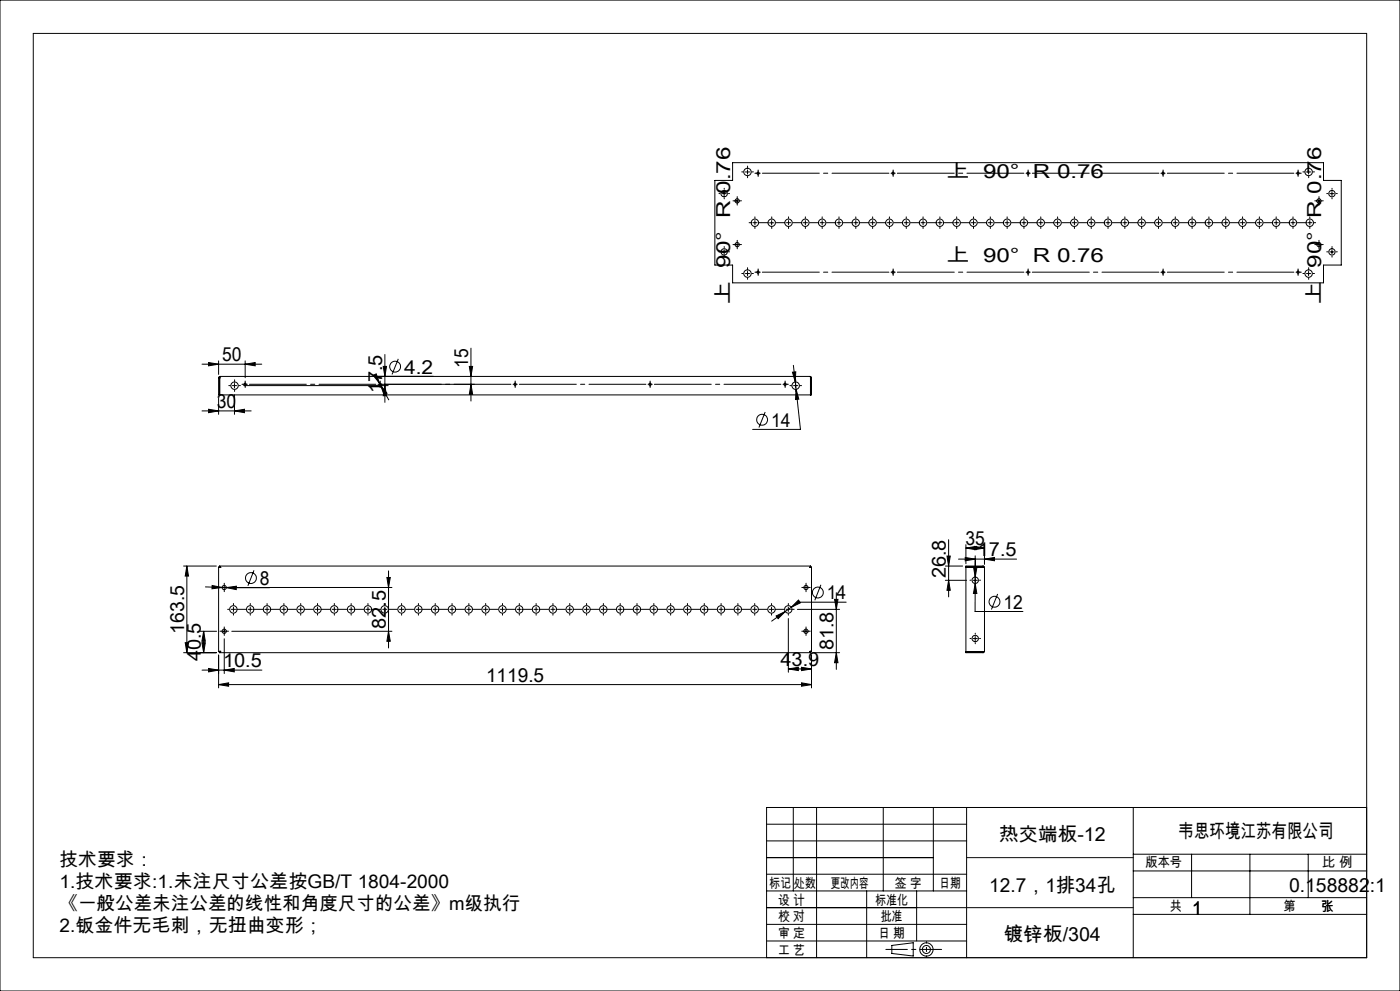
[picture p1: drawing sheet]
<svg xmlns="http://www.w3.org/2000/svg" width="420mm" height="297mm" viewBox="0 0 420 297" stroke-linecap="round" stroke-linejoin="round" font-family="sans-serif">
<g fill="none" stroke="#000" stroke-width=".3">
<path d="M0 0h420v297h-420zM214.5 54.1h5.3v-5.3h177.3v5.3h5.3v25.3h-5.3v5.4h-177.3v-5.4h-5.3zM216.6 58h1.3M217.2 57.4v1.3M221.2 59.6v1.3M223.6 51.5h1.3M224.3 50.9v1.3M348.3 51.9h1.2M348.9 51.3v1.3M391.9 51.5h1.3M392.6 50.9v1.3M395.7 59.6v1.3"/>
<path d="M399 58h1.2M399.6 57.4v1.3M216.6 75.5h1.3M217.2 74.9v1.2M220.5 73.3h1.3M220.5 60.2h1.3M221.2 72.7v1.2M230.9 66.8h1.2M231.5 66.1v1.3M395 73.3h1.3M395 60.2h1.3M395.7 72.7v1.2"/>
<path d="M399 75.5h1.2M399.6 74.9v1.2M223.6 82h1.3M224.3 81.3v1.3M348.3 81.6h1.2M348.9 81v1.2M391.9 82h1.3M392.6 81.3v1.3M60.6 109.1h17.9M62.6 108.7l3 .4-3 .5zM65.6 113.2v5.2h177.9v-5.2M65.6 119.4v4.8"/>
<path d="M65.6 113.2h.3M65.6 108.2v4M65.9 113.2v5.2M65.9 113.2h.1M66 112.8l-.1 .4M66 112.8l-.4 .4M66 112.8h177M69.7 115.6h1.3M70.3 114.9v1.3M70.3 118.3v5.9M73.1 115.6h43.4M73.6 109.1l3-.4v.9z"/>
<path d="M73.6 108.2v5M112 112.5l.9-.5 1 2.9zM112.7 112.8l1.2 2.1M113.4 115.2h28.9M113.9 114.9l.3 .6M114 114.5v1.3M114.2 115.5l1.9 2.4-.9 .5zM114.2 115.5l2.4 4.3M115 109.8h1l-.5 3zM115.5 115.6l.5 3h-1zM115.5 106.3v14.3M119.5 107.6l-1.9 4.6"/>
<path d="M140.8 109.8h1l-.5 3zM141.3 115.2l.5 3h-1zM141.3 104.3v15.9M237.7 111.5l1-.1-.1 3.1zM238 109.5l.6 5M238.1 115.6h1.2M238.6 114.5l.2 2.2M238.7 114.9v1.3M238.8 116.7l.8 2.9-.9 .1zM238.8 116.7l1.3 12h-14.3M243 112.8l.1 .4M243 112.8l.5 .4"/>
<path d="M243.1 113.2v5.2M243.1 113.2h.1M243.2 113.2h.3M60.6 123.2h14.8M62.6 122.7l3 .5-3 .5zM70.3 123.2l3-.5v1zM229.6 123.5l-1.9 4.6M55.1 169.6h9.8M56.1 169.6l.5 3h-1zM56.1 169.6v26M61.6 175.9l5 .2M63.6 175.5l3 .6-3 .4z"/>
<path d="M65.6 170l.4 .1M65.6 170v25.3M65.6 170h.3M65.9 169.6l.1 .5M65.9 170l.1 .1M65.9 169.9l.1 .2M65.9 169.6h177.2M65.9 169.6v.3M66 170.1h.1M66.6 176.1h1.3M67.3 175.4v1.3M67.9 176.1l3-.4v1z"/>
<path d="M67.9 176.1h13M69.5 176.1h48.1M76.2 170.9l-1.8 4.7M116.1 173.1h1l-.5 3zM116.6 171.1v23.1M241.2 176.1h1.2M241.8 175.4v1.3M243 170.1h.1M243.1 169.6l-.1 .5M243.1 169.9l-.1 .2M243.1 169.6v.3M243.2 170l-.2 .1"/>
<path d="M243.2 170h.3M243.5 170l-.5 .1M243.5 170v25.3M246.3 175.3l-1.9 4.6M250.4 179.6h1l-.5 3zM250.9 177.6v23M283.6 173.9h6.4M283.6 169.6h5.2M284.1 166.6h1l-.5 3zM284.6 161.7v17.2M284.6 173.9l.5 3h-1zM287.5 167.6h17.5"/>
<path d="M289.6 167.1l3 .5-3 .5zM289.8 164.2l3-.4v.9zM289.8 163.2v5.7M289.8 164.2h5.5M289.8 169.9h5.1M291.9 173.9h1.3M292.1 170h1l-.5 3zM292.3 163.8l3 .4-3 .5zM292.6 174.9l.5 3h-1.1zM292.6 166.6v4.7M292.6 173v1.9M292.6 174.9l-.1 8.4h14.4"/>
<path d="M292.6 168v5M294.9 170h.1M294.9 170l.4 .1M294.9 169.9l.1 .1M294.9 169.6l.4 .5M294.9 169.6h-5.1v26h5.1M294.9 169.6v.3M295.3 163.2v5.9M295.3 170.1v25.1M295.3 167.6l3-.5v1zM299.3 178l-1.9 4.7M55.1 195.6h9.8"/>
<path d="M55.6 192.6h1l-.5 3zM60.1 189.2h4.9M60.6 192.6h1l-.5 3zM61.1 189.2l.5 3h-1zM61.1 189.2v6.4M65.6 196.3v9.9M65.6 195.3h.3M65.9 195.6h177.2M65.9 195.3v.3M66 195.2l-.4 .1M66 195.2l-.1 .1M66 195.2l-.1 .4"/>
<path d="M66 195.2h.1M66.6 189.2h1.3M67.3 188.6v1.2M67.3 191.4v10.5M69.5 189.2h48.1M116.6 189.2l.5 3h-1zM230.8 182.6h1.3M231.5 182v1.3M232.8 184.6l2.8-1.3-2.2 2.1zM235.6 183.3l-4.1 2.9M236.5 185.4v16.1M237.4 182l2.1-2.2 .6 .9z"/>
<path d="M239.2 182.6h12.7M240.5 200l3 .5-3 .5zM241.2 189.2h1.2M241.8 188.6v1.2M243 195.2l.5 .1M243 195.2l.1 .4M243 195.2l.1 .1M243 195.2l.2 .1M243 195.2h.1M243.1 195.3v.3M243.2 195.3h.3M243.5 196.3v9.9"/>
<path d="M244.2 195.6h7.7M250.9 195.6l.5 3h-1zM253.9 180.5h-14.4l-3.9 2.8M289.8 195.3h5.1M291.9 191.4h1.3M292.6 190.7v1.3M294.9 195.3h.1M294.9 195.3v.3M295 195.3h-.1M295.3 195.2l-.4 .1M295.3 195.2l-.4 .4M60.6 200.8h18"/>
<path d="M62.6 200.3l3 .5-3 .6zM65.6 205.2l3-.6v1.1zM65.6 205.2h177.9M67.3 200.8l3-.5v1.1zM236.5 200.5l3-.5v1zM236.5 200.5h7M240.5 204.6l3 .6-3 .5zM230 257h50M230 252h60M230 247h60M230 242h180v45h-180zM238 242v25"/>
<path d="M245 242v45M265 242v25M280 242v25M290 242v45M340 242v45M340 256h70M357.5 256v13M375 256v18M392.5 256v13M230 277h60M230 272h60M230 262h60"/>
<path d="M230 267h60M260 267v20M275 267v15M340 274h70M340 269h70M340 261h70M230 282h60M267.5 283.3l6.5-.8v4l-6.5-.8z"/>
<circle cx="217.3" cy="58" r=".95"/>
<circle cx="224.2" cy="51.5" r="1.12"/>
<circle cx="227.4" cy="51.9" r=".33"/>
<circle cx="267.9" cy="51.9" r=".33"/>
<circle cx="308.4" cy="51.9" r=".33"/>
<circle cx="348.9" cy="51.9" r=".33"/>
<circle cx="389.4" cy="51.9" r=".33"/>
<circle cx="392.6" cy="51.5" r="1.12"/>
<circle cx="399.6" cy="58" r=".95"/>
<circle cx="217.3" cy="75.5" r=".96"/>
<circle cx="221.2" cy="73.3" r=".63"/>
<circle cx="221.2" cy="60.2" r=".63"/>
<circle cx="226.5" cy="66.8" r="1.11"/>
<circle cx="231.5" cy="66.8" r="1.11"/>
<circle cx="236.6" cy="66.8" r="1.11"/>
<circle cx="241.6" cy="66.8" r="1.11"/>
<circle cx="246.6" cy="66.8" r="1.11"/>
<circle cx="251.7" cy="66.8" r="1.11"/>
<circle cx="256.7" cy="66.8" r="1.11"/>
<circle cx="261.8" cy="66.8" r="1.11"/>
<circle cx="266.8" cy="66.8" r="1.11"/>
<circle cx="271.9" cy="66.8" r="1.11"/>
<circle cx="276.9" cy="66.8" r="1.11"/>
<circle cx="282" cy="66.8" r="1.11"/>
<circle cx="287" cy="66.8" r="1.11"/>
<circle cx="292" cy="66.8" r="1.11"/>
<circle cx="297.1" cy="66.8" r="1.11"/>
<circle cx="302.1" cy="66.8" r="1.11"/>
<circle cx="307.2" cy="66.8" r="1.11"/>
<circle cx="312.2" cy="66.8" r="1.11"/>
<circle cx="317.3" cy="66.8" r="1.11"/>
<circle cx="322.3" cy="66.8" r="1.11"/>
<circle cx="327.4" cy="66.8" r="1.11"/>
<circle cx="332.4" cy="66.8" r="1.11"/>
<circle cx="337.4" cy="66.8" r="1.11"/>
<circle cx="342.5" cy="66.8" r="1.11"/>
<circle cx="347.5" cy="66.8" r="1.11"/>
<circle cx="352.6" cy="66.8" r="1.11"/>
<circle cx="357.6" cy="66.8" r="1.11"/>
<circle cx="362.7" cy="66.8" r="1.11"/>
<circle cx="367.7" cy="66.8" r="1.11"/>
<circle cx="372.8" cy="66.8" r="1.11"/>
<circle cx="377.8" cy="66.8" r="1.11"/>
<circle cx="382.9" cy="66.8" r="1.11"/>
<circle cx="387.9" cy="66.8" r="1.11"/>
<circle cx="392.9" cy="66.8" r="1.11"/>
<circle cx="395.7" cy="73.3" r=".63"/>
<circle cx="395.7" cy="60.2" r=".63"/>
<circle cx="399.6" cy="75.5" r=".96"/>
<circle cx="224.2" cy="82" r="1.11"/>
<circle cx="227.4" cy="81.6" r=".34"/>
<circle cx="267.9" cy="81.6" r=".34"/>
<circle cx="308.4" cy="81.6" r=".34"/>
<circle cx="348.9" cy="81.6" r=".34"/>
<circle cx="389.4" cy="81.6" r=".34"/>
<circle cx="392.6" cy="82" r="1.11"/>
<circle cx="70.4" cy="115.6" r="1.11"/>
<circle cx="73.5" cy="115.2" r=".33"/>
<circle cx="114" cy="115.2" r=".33"/>
<circle cx="118.5" cy="109.9" r="1.63"/>
<circle cx="154.5" cy="115.2" r=".33"/>
<circle cx="195" cy="115.2" r=".34"/>
<circle cx="235.5" cy="115.2" r=".34"/>
<circle cx="238.7" cy="115.6" r="1.11"/>
<circle cx="228.6" cy="125.8" r="1.63"/>
<circle cx="67.3" cy="176.1" r=".63"/>
<circle cx="75.3" cy="173.2" r="1.63"/>
<circle cx="241.8" cy="176.1" r=".63"/>
<circle cx="245.4" cy="177.6" r="1.63"/>
<circle cx="292.6" cy="173.9" r=".96"/>
<circle cx="67.3" cy="189.2" r=".63"/>
<circle cx="70" cy="182.6" r="1.11"/>
<circle cx="75.1" cy="182.6" r="1.11"/>
<circle cx="80.1" cy="182.6" r="1.11"/>
<circle cx="85.1" cy="182.6" r="1.11"/>
<circle cx="90.2" cy="182.6" r="1.11"/>
<circle cx="95.2" cy="182.6" r="1.11"/>
<circle cx="100.3" cy="182.6" r="1.11"/>
<circle cx="105.3" cy="182.6" r="1.11"/>
<circle cx="110.4" cy="182.6" r="1.11"/>
<circle cx="115.4" cy="182.6" r="1.11"/>
<circle cx="120.5" cy="182.6" r="1.11"/>
<circle cx="125.5" cy="182.6" r="1.11"/>
<circle cx="130.5" cy="182.6" r="1.11"/>
<circle cx="135.6" cy="182.6" r="1.11"/>
<circle cx="140.6" cy="182.6" r="1.11"/>
<circle cx="145.7" cy="182.6" r="1.11"/>
<circle cx="150.7" cy="182.6" r="1.11"/>
<circle cx="155.8" cy="182.6" r="1.11"/>
<circle cx="160.8" cy="182.6" r="1.11"/>
<circle cx="165.9" cy="182.6" r="1.11"/>
<circle cx="170.9" cy="182.6" r="1.11"/>
<circle cx="175.9" cy="182.6" r="1.11"/>
<circle cx="181" cy="182.6" r="1.11"/>
<circle cx="186" cy="182.6" r="1.11"/>
<circle cx="191.1" cy="182.6" r="1.11"/>
<circle cx="196.1" cy="182.6" r="1.11"/>
<circle cx="201.2" cy="182.6" r="1.11"/>
<circle cx="206.2" cy="182.6" r="1.11"/>
<circle cx="211.3" cy="182.6" r="1.11"/>
<circle cx="216.3" cy="182.6" r="1.11"/>
<circle cx="221.4" cy="182.6" r="1.11"/>
<circle cx="226.4" cy="182.6" r="1.11"/>
<circle cx="231.4" cy="182.6" r="1.11"/>
<circle cx="236.5" cy="182.6" r="1.11"/>
<circle cx="241.8" cy="189.2" r=".63"/>
<circle cx="292.6" cy="191.4" r=".97"/>
<circle cx="298.4" cy="180.3" r="1.63"/>
<circle cx="277.9" cy="284.6" r="2"/>
<circle cx="277.9" cy="284.6" r="1.22"/>
</g>
<g fill="none" stroke="#000" stroke-width=".3" stroke-dasharray="30.5 1.3 1.3 1.3">
<path d="M216 58h-.3M217.3 56.7v-.3M217.3 59.3v.3M218.5 58h.4M221.2 59.6v-.7M223 51.5h-.5M224.3 50.2v-.4M224.3 52.8v.5M225.5 51.5h.5M226.8 51.9h-.3M227.4 51.9v-.6M227.4 51.9h-.6"/>
<path d="M227.4 51.9v.6M227.4 51.9h.7M227.4 51.3v-.4M227.4 52.5v.4M267.9 51.9v-.6M267.9 51.9h-.6M267.9 51.9v.6M267.9 51.9h.7M267.9 51.3v-.4M267.9 52.5v.4M308.4 51.9v-.6M308.4 51.9h-.6"/>
<path d="M308.4 51.9v.6M308.4 51.9h.7M308.4 51.3v-.4M308.4 52.5v.4M348.9 51.3v-.4M348.9 52.5v.4M389.4 51.9v-.6M389.4 51.9h-.6M389.4 51.9v.6M389.4 51.9h.7M389.4 51.3v-.4M389.4 52.5v.4"/>
<path d="M390.1 51.9h.3M391.3 51.5h-.4M392.6 50.2v-.4M392.6 52.8v.5M393.9 51.5h.4M395.7 59.6v-.7M398.3 58h-.3M399.6 56.7v-.3M399.6 59.3v.3M400.9 58h.3M216 75.5h-.3M217.3 74.2v-.3"/>
<path d="M217.3 76.7v.4M218.5 75.5h.4M220.5 73.3h-.6M220.5 60.2h-.6M221.2 72.7v-.7M221.2 73.9v.7M221.2 60.8v.7M221.8 73.3h.6M221.8 60.2h.6M225.2 66.7h-.5M226.5 66.7v-.6M226.5 66.7h-.7"/>
<path d="M226.5 66.7v.7M226.5 66.7h.6M226.5 65.5v-.5M226.5 68v.5M227.7 66.7h2.5M231.5 65.5v-.5M231.5 68v.5M232.8 66.7h2.5M236.6 66.7v-.6M236.6 66.7h-.7M236.6 66.7v.7M236.6 66.7h.6"/>
<path d="M236.6 65.5v-.5M236.6 68v.5M237.8 66.7h2.5M241.6 66.7v-.6M241.6 66.7h-.6M241.6 66.7v.7M241.6 66.7h.6M241.6 65.5v-.5M241.6 68v.5M242.9 66.7h2.5M246.7 66.7v-.6M246.7 66.7h-.7"/>
<path d="M246.7 66.7v.7M246.7 66.7h.6M246.7 65.5v-.5M246.7 68v.5M247.9 66.7h2.5M251.7 66.7v-.6M251.7 66.7h-.6M251.7 66.7v.7M251.7 66.7h.6M251.7 65.5v-.5M251.7 68v.5M253 66.7h2.5"/>
<path d="M256.7 66.7v-.6M256.7 66.7h-.6M256.7 66.7v.7M256.7 66.7h.7M256.7 65.5v-.5M256.7 68v.5M258 66.7h2.5M261.8 66.7v-.6M261.8 66.7h-.6M261.8 66.7v.7M261.8 66.7h.6M261.8 65.5v-.5"/>
<path d="M261.8 68v.5M263.1 66.7h2.5M266.8 66.7v-.6M266.8 66.7h-.6M266.8 66.7v.7M266.8 66.7h.7M266.8 65.5v-.5M266.8 68v.5M268.1 66.7h2.5M271.9 66.7v-.6M271.9 66.7h-.7M271.9 66.7v.7"/>
<path d="M271.9 66.7h.6M271.9 65.5v-.5M271.9 68v.5M273.1 66.7h2.5M276.9 66.7v-.6M276.9 66.7h-.6M276.9 66.7v.7M276.9 66.7h.7M276.9 65.5v-.5M276.9 68v.5M278.2 66.7h2.5M282 66.7v-.6"/>
<path d="M282 66.7h-.7M282 66.7v.7M282 66.7h.6M282 65.5v-.5M282 68v.5M283.2 66.7h2.5M287 66.7v-.6M287 66.7h-.6M287 66.7v.7M287 66.7h.6M287 65.5v-.5M287 68v.5"/>
<path d="M288.3 66.7h2.5M292.1 66.7v-.6M292.1 66.7h-.7M292.1 66.7v.7M292.1 66.7h.6M292.1 65.5v-.5M292.1 68v.5M293.3 66.7h2.5M297.1 66.7v-.6M297.1 66.7h-.6M297.1 66.7v.7M297.1 66.7h.6"/>
<path d="M297.1 65.5v-.5M297.1 68v.5M298.4 66.7h2.5M302.1 66.7v-.6M302.1 66.7h-.6M302.1 66.7v.7M302.1 66.7h.7M302.1 65.5v-.5M302.1 68v.5M303.4 66.7h2.5M307.2 66.7v-.6M307.2 66.7h-.6"/>
<path d="M307.2 66.7v.7M307.2 66.7h.6M307.2 65.5v-.5M307.2 68v.5M308.5 66.7h2.5M312.2 66.7v-.6M312.2 66.7h-.6M312.2 66.7v.7M312.2 66.7h.7M312.2 65.5v-.5M312.2 68v.5M313.5 66.7h2.5"/>
<path d="M317.3 66.7v-.6M317.3 66.7h-.7M317.3 66.7v.7M317.3 66.7h.6M317.3 65.5v-.5M317.3 68v.5M318.5 66.7h2.5M322.3 66.7v-.6M322.3 66.7h-.6M322.3 66.7v.7M322.3 66.7h.7M322.3 65.5v-.5"/>
<path d="M322.3 68v.5M323.6 66.7h2.5M327.4 66.7v-.6M327.4 66.7h-.7M327.4 66.7v.7M327.4 66.7h.6M327.4 65.5v-.5M327.4 68v.5M328.6 66.7h2.5M332.4 66.7v-.6M332.4 66.7h-.6M332.4 66.7v.7"/>
<path d="M332.4 66.7h.6M332.4 65.5v-.5M332.4 68v.5M333.7 66.7h2.5M337.5 66.7v-.6M337.5 66.7h-.7M337.5 66.7v.7M337.5 66.7h.6M337.5 65.5v-.5M337.5 68v.5M338.7 66.7h2.5M342.5 66.7v-.6"/>
<path d="M342.5 66.7h-.6M342.5 66.7v.7M342.5 66.7h.6M342.5 65.5v-.5M342.5 68v.5M343.8 66.7h2.5M347.5 66.7v-.6M347.5 66.7h-.6M347.5 66.7v.7M347.5 66.7h.7M347.5 65.5v-.5M347.5 68v.5"/>
<path d="M348.8 66.7h2.5M352.6 66.7v-.6M352.6 66.7h-.6M352.6 66.7v.7M352.6 66.7h.6M352.6 65.5v-.5M352.6 68v.5M353.9 66.7h2.5M357.6 66.7v-.6M357.6 66.7h-.6M357.6 66.7v.7M357.6 66.7h.7"/>
<path d="M357.6 65.5v-.5M357.6 68v.5M358.9 66.7h2.5M362.7 66.7v-.6M362.7 66.7h-.7M362.7 66.7v.7M362.7 66.7h.6M362.7 65.5v-.5M362.7 68v.5M363.9 66.7h2.6M367.7 66.7v-.6M367.7 66.7h-.6"/>
<path d="M367.7 66.7v.7M367.7 66.7h.7M367.7 65.5v-.5M367.7 68v.5M369 66.7h2.5M372.8 66.7v-.6M372.8 66.7h-.7M372.8 66.7v.7M372.8 66.7h.6M372.8 65.5v-.5M372.8 68v.5M374 66.7h2.5"/>
<path d="M377.8 66.7v-.6M377.8 66.7h-.6M377.8 66.7v.7M377.8 66.7h.6M377.8 65.5v-.5M377.8 68v.5M379.1 66.7h2.5M382.9 66.7v-.6M382.9 66.7h-.7M382.9 66.7v.7M382.9 66.7h.6M382.9 65.5v-.5"/>
<path d="M382.9 68v.5M384.1 66.7h2.5M387.9 66.7v-.6M387.9 66.7h-.6M387.9 66.7v.7M387.9 66.7h.6M387.9 65.5v-.5M387.9 68v.5M389.2 66.7h2.5M392.9 66.7v-.6M392.9 66.7h-.6M392.9 66.7v.7"/>
<path d="M392.9 66.7h.7M392.9 65.5v-.5M392.9 68v.5M394.2 66.7h.5M395.1 73.3h-.7M395.1 60.2h-.7M395.7 72.7v-.7M395.7 73.9v.7M395.7 60.8v.7M396.3 73.3h.7M396.3 60.2h.7M398.3 75.5h-.3"/>
<path d="M399.6 74.2v-.3M399.6 76.7v.4M400.9 75.5h.3M223 82h-.5M224.3 80.7v-.5M224.3 83.2v.5M225.5 82h.5M226.8 81.6h-.3M227.4 81.6v-.7M227.4 81.6h-.6M227.4 81.6v.6M227.4 81.6h.7"/>
<path d="M227.4 80.9v-.3M227.4 82.2v.3M267.9 81.6v-.7M267.9 81.6h-.6M267.9 81.6v.6M267.9 81.6h.7M267.9 80.9v-.3M267.9 82.2v.3M308.4 81.6v-.7M308.4 81.6h-.6M308.4 81.6v.6M308.4 81.6h.7"/>
<path d="M308.4 80.9v-.3M308.4 82.2v.3M348.9 80.9v-.3M348.9 82.2v.3M389.4 81.6v-.7M389.4 81.6h-.6M389.4 81.6v.6M389.4 81.6h.7M389.4 80.9v-.3M389.4 82.2v.3M390.1 81.6h.3M391.3 82h-.4"/>
<path d="M392.6 80.7v-.5M392.6 83.2v.5M393.9 82h.4M69.1 115.6h-.5M70.4 114.3v-.5M70.4 116.8v.5M71.6 115.6h.5M72.9 115.2h-.3M73.6 115.2v-.7M73.6 115.2h-.7M73.6 115.2v.6M73.6 115.2h.6"/>
<path d="M73.6 114.5v-.3M73.6 115.8v.3M114 114.5v-.3M114 115.8v.3M154.5 115.2v-.7M154.5 115.2h-.6M154.5 115.2v.6M154.5 115.2h.7M154.5 114.5v-.3M154.5 115.8v.3M195 115.2v-.7M195 115.2h-.6"/>
<path d="M195 115.2v.6M195 115.2h.7M195 114.5v-.3M195 115.8v.3M235.5 115.2v-.7M235.5 115.2h-.6M235.5 115.2v.6M235.5 115.2h.7M235.5 114.5v-.3M235.5 115.8v.3M236.2 115.2h.3M237.4 115.6h-.4"/>
<path d="M238.7 114.3v-.5M238.7 116.8v.5M240 115.6h.5M66.6 176.1h-.6M67.3 175.4v-.6M67.3 176.7v.6M67.9 176.1h.7M241.2 176.1h-.7M241.8 175.4v-.6M241.8 176.7v.6M242.4 176.1h.7M291.3 173.9h-.3"/>
<path d="M292.6 172.6v-.3M292.6 175.2v.3M293.9 173.9h.3M66.6 189.2h-.6M67.3 188.5v-.6M67.3 189.8v.6M67.9 189.2h.7M68.8 182.6h-.5M70 182.6v-.6M70 182.6h-.6M70 182.6v.7M70 182.6h.7"/>
<path d="M70 181.3v-.4M70 183.9v.5M71.3 182.6h2.5M75.1 182.6v-.6M75.1 182.6h-.7M75.1 182.6v.7M75.1 182.6h.6M75.1 181.3v-.4M75.1 183.9v.5M76.4 182.6h2.5M80.1 182.6v-.6M80.1 182.6h-.6"/>
<path d="M80.1 182.6v.7M80.1 182.6h.7M80.1 181.3v-.4M80.1 183.9v.5M81.4 182.6h2.5M85.2 182.6v-.6M85.2 182.6h-.7M85.2 182.6v.7M85.2 182.6h.6M85.2 181.3v-.4M85.2 183.9v.5M86.4 182.6h2.5"/>
<path d="M90.2 182.6v-.6M90.2 182.6h-.6M90.2 182.6v.7M90.2 182.6h.6M90.2 181.3v-.4M90.2 183.9v.5M91.5 182.6h2.5M95.3 182.6v-.6M95.3 182.6h-.7M95.3 182.6v.7M95.3 182.6h.6M95.3 181.3v-.4"/>
<path d="M95.3 183.9v.5M96.5 182.6h2.5M100.3 182.6v-.6M100.3 182.6h-.6M100.3 182.6v.7M100.3 182.6h.6M100.3 181.3v-.4M100.3 183.9v.5M101.6 182.6h2.5M105.3 182.6v-.6M105.3 182.6h-.6M105.3 182.6v.7"/>
<path d="M105.3 182.6h.7M105.3 181.3v-.4M105.3 183.9v.5M106.6 182.6h2.5M110.4 182.6v-.6M110.4 182.6h-.6M110.4 182.6v.7M110.4 182.6h.6M110.4 181.3v-.4M110.4 183.9v.5M111.7 182.6h2.5M115.4 182.6v-.6"/>
<path d="M115.4 182.6h-.6M115.4 182.6v.7M115.4 182.6h.7M115.4 181.3v-.4M115.4 183.9v.5M116.7 182.6h2.5M120.5 182.6v-.6M120.5 182.6h-.7M120.5 182.6v.7M120.5 182.6h.6M120.5 181.3v-.4M120.5 183.9v.5"/>
<path d="M121.8 182.6h2.5M125.5 182.6v-.6M125.5 182.6h-.6M125.5 182.6v.7M125.5 182.6h.7M125.5 181.3v-.4M125.5 183.9v.5M126.8 182.6h2.5M130.6 182.6v-.6M130.6 182.6h-.7M130.6 182.6v.7M130.6 182.6h.6"/>
<path d="M130.6 181.3v-.4M130.6 183.9v.5M131.8 182.6h2.5M135.6 182.6v-.6M135.6 182.6h-.6M135.6 182.6v.7M135.6 182.6h.6M135.6 181.3v-.4M135.6 183.9v.5M136.9 182.6h2.5M140.7 182.6v-.6M140.7 182.6h-.7"/>
<path d="M140.7 182.6v.7M140.7 182.6h.6M140.7 181.3v-.4M140.7 183.9v.5M141.9 182.6h2.5M145.7 182.6v-.6M145.7 182.6h-.6M145.7 182.6v.7M145.7 182.6h.6M145.7 181.3v-.4M145.7 183.9v.5M147 182.6h2.5"/>
<path d="M150.7 182.6v-.6M150.7 182.6h-.6M150.7 182.6v.7M150.7 182.6h.7M150.7 181.3v-.4M150.7 183.9v.5M152 182.6h2.5M155.8 182.6v-.6M155.8 182.6h-.6M155.8 182.6v.7M155.8 182.6h.6M155.8 181.3v-.4"/>
<path d="M155.8 183.9v.5M157.1 182.6h2.5M160.8 182.6v-.6M160.8 182.6h-.6M160.8 182.6v.7M160.8 182.6h.7M160.8 181.3v-.4M160.8 183.9v.5M162.1 182.6h2.5M165.9 182.6v-.6M165.9 182.6h-.7M165.9 182.6v.7"/>
<path d="M165.9 182.6h.6M165.9 181.3v-.4M165.9 183.9v.5M167.2 182.6h2.5M170.9 182.6v-.6M170.9 182.6h-.6M170.9 182.6v.7M170.9 182.6h.7M170.9 181.3v-.4M170.9 183.9v.5M172.2 182.6h2.5M176 182.6v-.6"/>
<path d="M176 182.6h-.7M176 182.6v.7M176 182.6h.6M176 181.3v-.4M176 183.9v.5M177.2 182.6h2.5M181 182.6v-.6M181 182.6h-.6M181 182.6v.7M181 182.6h.6M181 181.3v-.4M181 183.9v.5"/>
<path d="M182.3 182.6h2.5M186.1 182.6v-.6M186.1 182.6h-.7M186.1 182.6v.7M186.1 182.6h.6M186.1 181.3v-.4M186.1 183.9v.5M187.3 182.6h2.5M191.1 182.6v-.6M191.1 182.6h-.6M191.1 182.6v.7M191.1 182.6h.6"/>
<path d="M191.1 181.3v-.4M191.1 183.9v.5M192.4 182.6h2.5M196.1 182.6v-.6M196.1 182.6h-.6M196.1 182.6v.7M196.1 182.6h.7M196.1 181.3v-.4M196.1 183.9v.5M197.4 182.6h2.5M201.2 182.6v-.6M201.2 182.6h-.6"/>
<path d="M201.2 182.6v.7M201.2 182.6h.6M201.2 181.3v-.4M201.2 183.9v.5M202.5 182.6h2.5M206.2 182.6v-.6M206.2 182.6h-.6M206.2 182.6v.7M206.2 182.6h.7M206.2 181.3v-.4M206.2 183.9v.5M207.5 182.6h2.5"/>
<path d="M211.3 182.6v-.6M211.3 182.6h-.7M211.3 182.6v.7M211.3 182.6h.6M211.3 181.3v-.4M211.3 183.9v.5M212.6 182.6h2.5M216.3 182.6v-.6M216.3 182.6h-.6M216.3 182.6v.7M216.3 182.6h.7M216.3 181.3v-.4"/>
<path d="M216.3 183.9v.5M217.6 182.6h2.5M221.4 182.6v-.6M221.4 182.6h-.7M221.4 182.6v.7M221.4 182.6h.6M221.4 181.3v-.4M221.4 183.9v.5M222.6 182.6h2.5M226.4 182.6v-.6M226.4 182.6h-.6M226.4 182.6v.7"/>
<path d="M226.4 182.6h.6M226.4 181.3v-.4M226.4 183.9v.5M227.7 182.6h2.5M231.5 181.3v-.4M231.5 183.9v.5M232.7 182.6h2.5M236.5 182.6v-.6M236.5 182.6h-.6M236.5 182.6v.7M236.5 182.6h.6M236.5 181.3v-.4"/>
<path d="M236.5 183.9v.5M237.8 182.6h.5M241.2 189.2h-.7M241.8 188.5v-.6M241.8 189.8v.6M242.4 189.2h.7M291.3 191.3h-.3M292.6 190.1v-.3M292.6 192.6v.3M293.9 191.3h.3"/>
</g>
<path d="M228.7 51.9h38M269.2 51.9h38M309.7 51.9h38M350.2 51.9h38M228.7 81.6h38M269.2 81.6h38M309.7 81.6h38M350.2 81.6h38M74.8 115.2h38M115.3 115.2h38M155.8 115.2h38M196.3 115.2h38" fill="none" stroke="#000" stroke-width=".3" stroke-dasharray="30.5 1.3 1.3 1.3" stroke-dashoffset="13.4"/>
<path d="M265.8 284.5h16.7" fill="none" stroke="#000" stroke-width=".3" stroke-dasharray="30.5 1.3 1.3 1.3" stroke-dashoffset="24"/>
<path d="M277.9 282.2v4.7" fill="none" stroke="#000" stroke-width=".3" stroke-dasharray="30.5 1.3 1.3 1.3" stroke-dashoffset="30"/>
<path d="M10 10h400v277h-400zM290 257h50M290 272h50" fill="none" stroke="#0a0605" stroke-width=".3"/>
<g fill="#000">
<path d="M284.1 166.6h1l-.5 3zM284.6 173.9l.5 3h-1z"/>
<path d="M289.8 164.2l3-.4v.9zM292.3 163.8l3 .4-3 .5z"/>
<path d="M55.6 192.6h1l-.5 3zM56.1 169.6l.5 3h-1zM250.9 195.6l.5 3h-1zM250.4 179.6h1l-.5 3zM116.6 189.2l.5 3h-1zM116.1 173.1h1l-.5 3zM60.6 192.6h1l-.5 3zM61.1 189.2l.5 3h-1zM141.3 115.2l.5 3h-1zM140.8 109.8h1l-.5 3zM115.5 115.6l.5 3h-1zM115 109.8h1l-.5 3z"/>
<path d="M236.5 200.5l3-.5v1zM240.5 200l3 .5-3 .5zM232.8 184.6l.6 .8 2.2-2.1zM237.4 182l2.7-1.3-.6-.9zM62.6 200.3l3 .5-3 .6zM67.3 200.8l3-.5v1.1zM63.6 175.5v1l3-.4zM67.9 176.1l3 .6v-1zM289.6 167.1l3 .5-3 .5zM295.3 167.6l3-.5v1zM292.1 170l.5 3 .5-3zM292.6 174.9l-.6 3h1.1zM62.6 108.7l3 .4-3 .5zM73.6 109.1l3-.4v.9zM237.7 111.5l.9 3 .1-3.1zM238.8 116.7l-.1 3 .9-.1zM114.2 115.5l1 2.9 .9-.5zM112 112.5l1.9 2.4-1-2.9z"/>
<path d="M240.5 204.6l3 .6-3 .5zM65.6 205.2l3-.6v1.1zM70.3 123.2l3-.5v1zM62.6 122.7l3 .5-3 .5z"/>
</g>
<g font-size="5.8">
<text x="283.7" y="53.2">上 90° R 0.76</text>
<text x="283.7" y="78.6">上 90° R 0.76</text>
<text x="219" y="91.5" transform="rotate(-90 219 91.5)">上 90° R 0.76</text>
<text x="396.3" y="91.5" transform="rotate(-90 396.3 91.5)">上 90° R 0.76</text>
<text x="66.7" y="108.3">50</text>
<text x="121.2" y="112">4.2</text>
<text x="140.5" y="110.1" transform="rotate(-90 140.5 110.1)">15</text>
<text x="114.7" y="117.9" transform="rotate(-90 114.7 117.9)">17.5</text>
<text x="65.1" y="122.3">30</text>
<text x="231.3" y="127.9">14</text>
<text x="289.7" y="163.4">35</text>
<text x="293.4" y="166.7">17.5</text>
<text x="283.8" y="173.4" transform="rotate(-90 283.8 173.4)">26.8</text>
<text x="78" y="175.3">8</text>
<text x="248.1" y="179.6">14</text>
<text x="301.1" y="182.4">12</text>
<text x="55.3" y="189.9" transform="rotate(-90 55.3 189.9)">163.5</text>
<text x="115.8" y="188.4" transform="rotate(-90 115.8 188.4)">82.5</text>
<text x="250.1" y="194.9" transform="rotate(-90 250.1 194.9)">81.8</text>
<text x="60.3" y="198.2" transform="rotate(-90 60.3 198.2)">40.5</text>
<text x="66.9" y="200">10.5</text>
<text x="234.2" y="199.6">43.9</text>
<text x="145.8" y="204.3">1119.5</text>
<text x="353.6" y="251.1">韦思环境江苏有限公司</text>
<text x="299.7" y="252.1">热交端板-12</text>
<text x="296.8" y="267.2">12.7，1排34孔</text>
<text x="386.7" y="267.2">0.158882:1</text>
<text x="357.6" y="274.2">1</text>
<text x="301.2" y="282.1">镀锌板/304</text>
</g>
<g font-size="5.6">
<text x="17.9" y="259.4">技术要求：</text>
<text x="17.9" y="266.1">1.技术要求:1.未注尺寸公差按GB/T 1804-2000</text>
<text x="17.9" y="272.7">《一般公差未注公差的线性和角度尺寸的公差》m级执行</text>
<text x="17.9" y="279.4">2.钣金件无毛刺，无扭曲变形；</text>
</g>
<g font-size="4.1">
<text x="343.7" y="259.9">版本号</text>
<text x="396.6" y="259.9">比 例</text>
<text x="230.9" y="266.1">标记</text>
<text x="238.3" y="266.1">处数</text>
<text x="249.2" y="266.1">更改内容</text>
<text x="268.4" y="266.2">签 字</text>
<text x="281.7" y="266.2">日期</text>
<text x="233.4" y="271.2">设 计</text>
<text x="262.6" y="271.2">标准化</text>
<text x="351" y="272.9">共</text>
<text x="385" y="272.9">第</text>
<text x="396.5" y="272.9">张</text>
<text x="233.4" y="276.1">校 对</text>
<text x="233.4" y="281.2">审 定</text>
<text x="263.4" y="281.2">日 期</text>
<text x="264.2" y="276.1">批准</text>
<text x="233.4" y="286.2">工 艺</text>
</g>
</svg>
